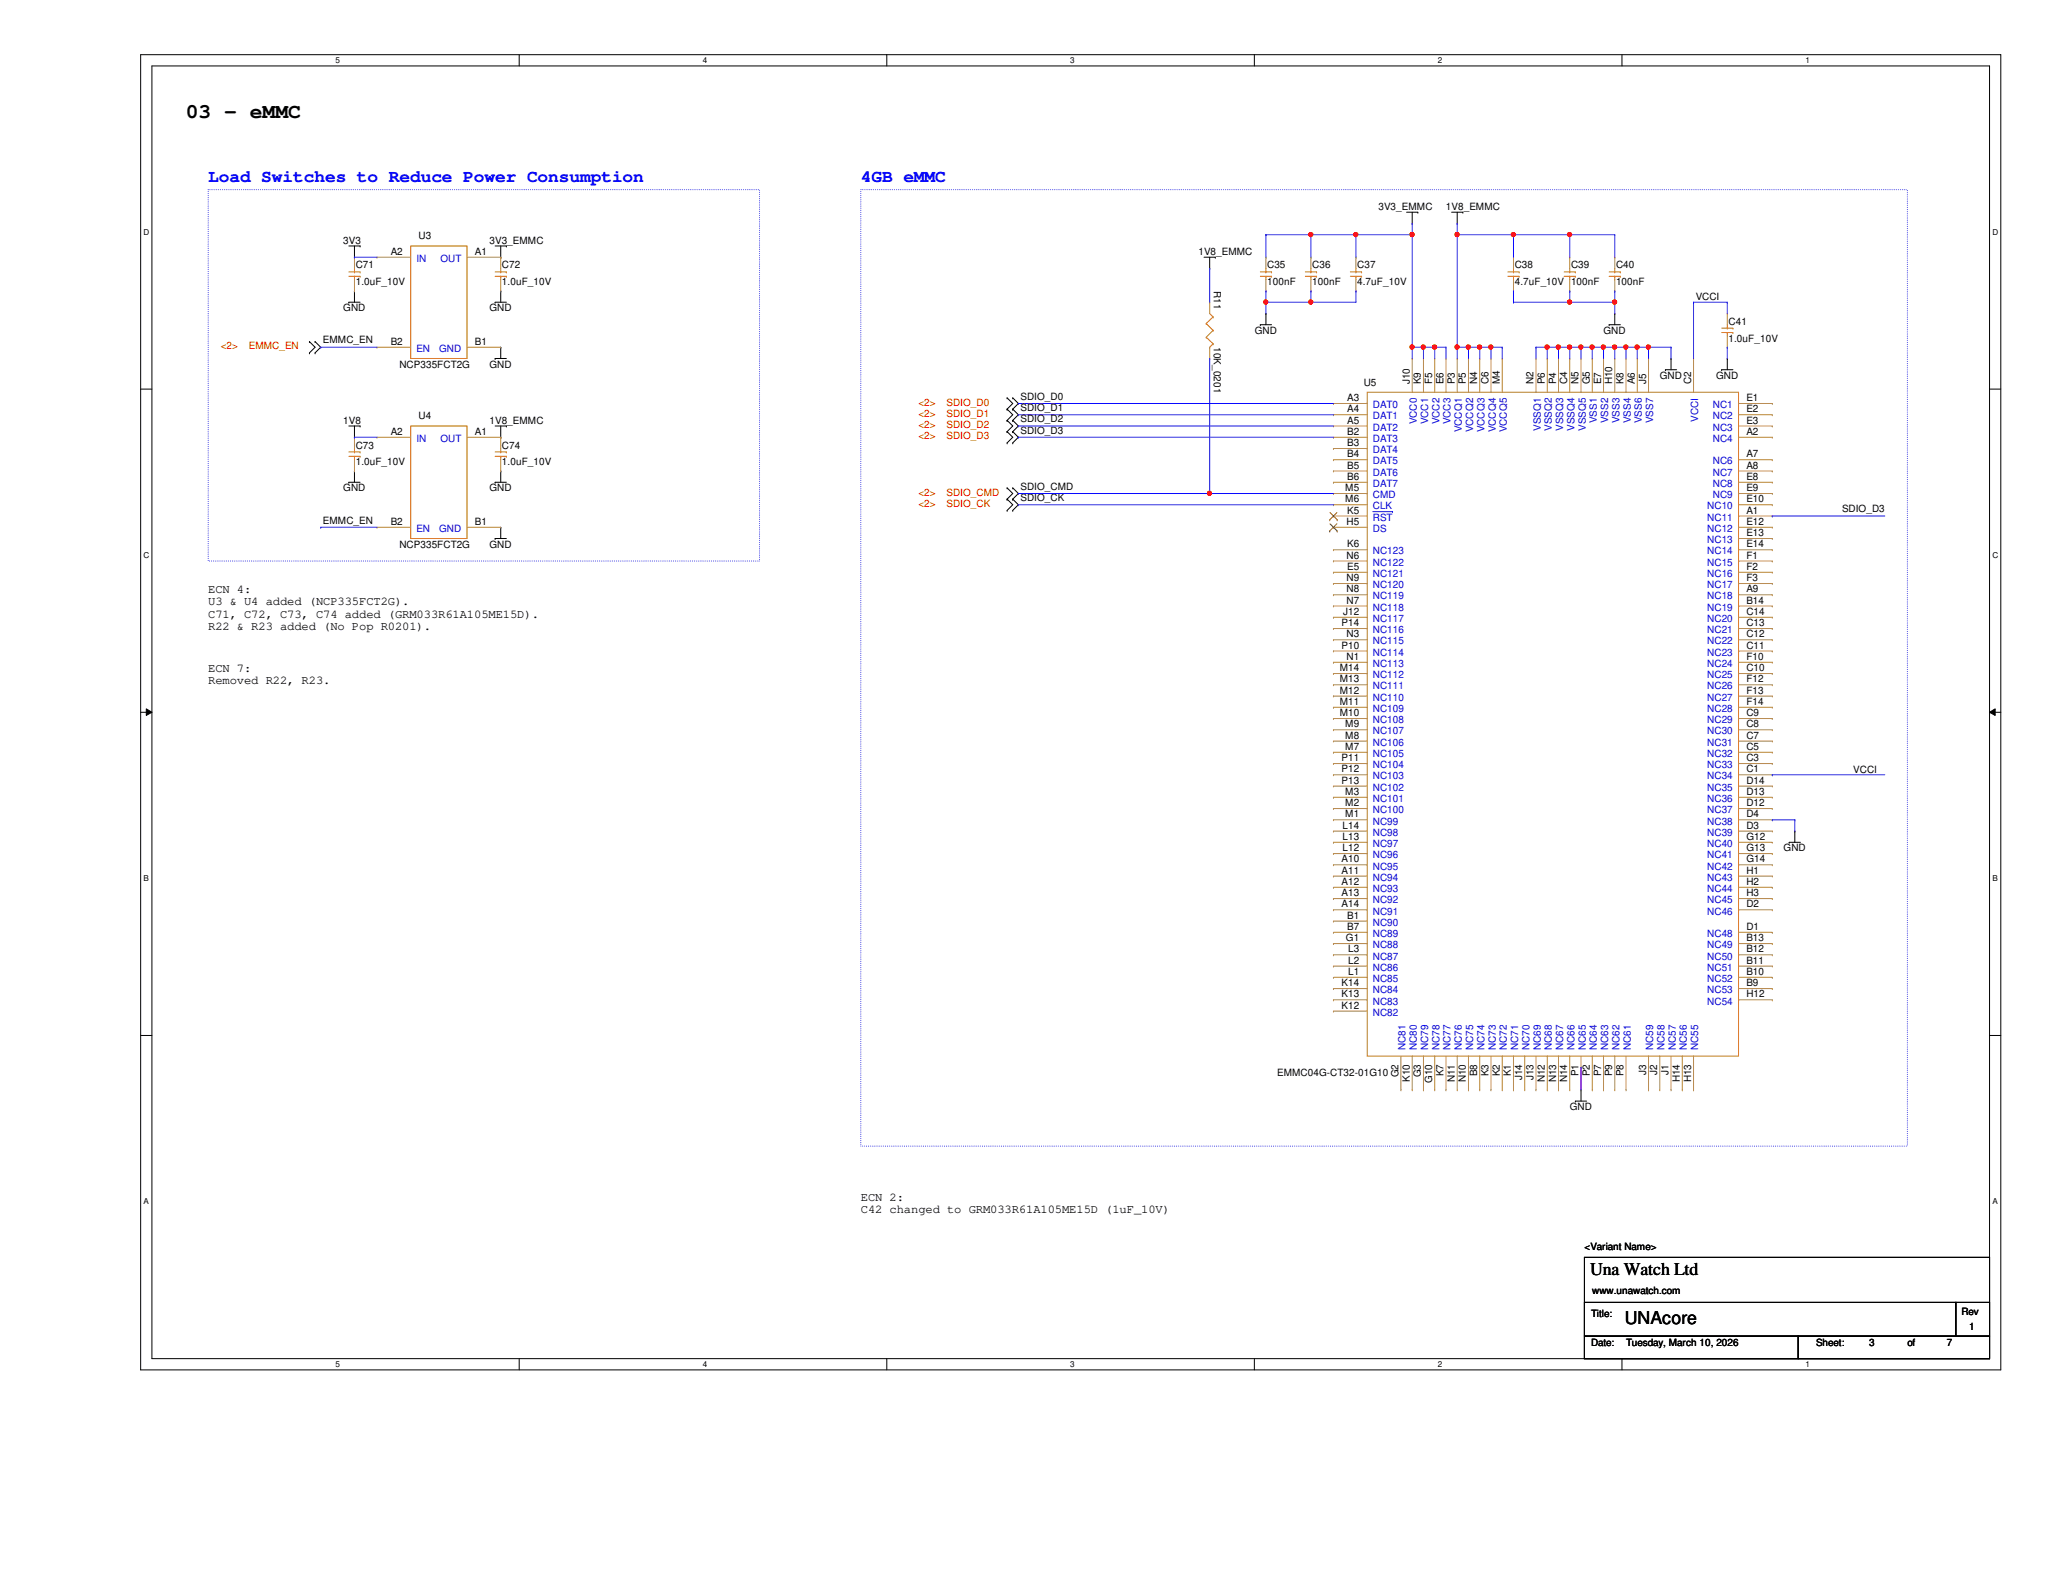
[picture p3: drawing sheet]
<svg xmlns="http://www.w3.org/2000/svg" width="279mm" height="216mm" viewBox="0 0 279 216" stroke-linecap="round" stroke-linejoin="round" font-family="sans-serif">
<path d="M19.1 7.4h251.9v178.1h-251.9zM20.6 8.9h248.9v175.1h-248.9z" fill="none" stroke="#000" stroke-width=".14"/>
<g fill="#fff">
<path d="M45.4 7.6h.6v1.2h-.6z"/>
<path d="M45.4 184.2h.6v1.2h-.6z"/>
</g>
<path d="M70.3 7.4v1.5M70.3 184v1.5" fill="none" stroke="#000" stroke-width=".14"/>
<g fill="#fff">
<path d="M95.2 7.6h.6v1.2h-.6z"/>
<path d="M95.2 184.2h.6v1.2h-.6z"/>
</g>
<path d="M120.1 7.4v1.5M120.1 184v1.5" fill="none" stroke="#000" stroke-width=".14"/>
<g fill="#fff">
<path d="M144.9 7.6h.6v1.2h-.6z"/>
<path d="M144.9 184.2h.6v1.2h-.6z"/>
</g>
<path d="M169.9 7.4v1.5M169.9 184v1.5" fill="none" stroke="#000" stroke-width=".14"/>
<g fill="#fff">
<path d="M194.7 7.6h.6v1.2h-.6z"/>
<path d="M194.7 184.2h.6v1.2h-.6z"/>
</g>
<path d="M219.7 7.4v1.5M219.7 184v1.5" fill="none" stroke="#000" stroke-width=".14"/>
<g fill="#fff">
<path d="M244.5 7.6h.6v1.2h-.6z"/>
<path d="M244.5 184.2h.6v1.2h-.6z"/>
<path d="M19.4 30.8h.8v1.2h-.8z"/>
<path d="M269.8 30.8h.8v1.2h-.8z"/>
<path d="M19.4 74.6h.8v1.2h-.8z"/>
<path d="M269.8 74.6h.8v1.2h-.8z"/>
</g>
<path d="M19.1 52.7h1.5M269.5 52.7h1.5" fill="none" stroke="#000" stroke-width=".14"/>
<g fill="#fff">
<path d="M19.4 118.4h.8v1.1h-.8z"/>
<path d="M269.8 118.4h.8v1.1h-.8z"/>
</g>
<path d="M19.1 96.5h1.5M19.8 96l.8 .5-.8 .4zM269.5 96.5l.7-.5v.9zM269.5 96.5h1.5" fill="none" stroke="#000" stroke-width=".14"/>
<path d="M19.8 96l.8 .5-.8 .4zM269.5 96.5l.7-.5v.9z" fill="#000"/>
<g fill="#fff">
<path d="M19.4 162.1h.8v1.2h-.8z"/>
<path d="M269.8 162.1h.8v1.2h-.8z"/>
</g>
<g fill="none" stroke="#000" stroke-width=".14">
<path d="M47.2 33.3h1.6M48 34.8h.1M48 39.4h.1M48 33.3v1.5M48 39.4v1.5M48.8 33.3h.1M67.1 33.3h1.5M67.8 34.8h.1M67.8 39.4h.1M67.8 33.3v1.5M67.8 39.4v1.5M68.6 33.3h.1"/>
<path d="M163.1 34.8h1.5M163.8 36.4h.1M163.8 34.8v1.6M164.6 34.8h.1M190.5 28.7h1.5M191.3 30.3h.1M191.3 28.7v1.6M192 28.7h.1M196.6 28.7h1.5M197.4 30.3h.1M197.4 28.7v1.6M198.1 28.7h.1"/>
<path d="M41.9 46.3h.1M41.9 47.8h.1M41.9 46.3l.8 .7-.8 .8M42.7 47.8h.1M42.7 46.3h.1M42.7 46.3l.7 .7-.7 .8M47.2 40.9h.1M47.2 40.9h1.6M47.2 57.7h1.6M48 59.2h.1M48 57.7v1.5M48.8 57.7h.1"/>
<path d="M67.1 40.9h.1M67.1 48.6h.1M67.1 40.9h1.5M67.1 48.6h1.5M67.1 57.7h1.5M67.8 47h.1M67.8 59.2h.1M67.8 47v1.6M67.8 57.7v1.5M68.6 57.7h.1M136.4 53.9h.1M136.4 55.4h.1"/>
<path d="M136.4 56.9h.1M136.4 58.5h.1M136.4 60h.1M136.4 53.9l.8 .8-.8 .7M136.4 55.4l.8 .8-.8 .7M136.4 56.9l.8 .8-.8 .8M136.4 58.5l.8 .7-.8 .8M137.2 55.4h.1M137.2 53.9h.1M137.2 56.9h.1M137.2 58.5h.1M137.2 60h.1"/>
<path d="M137.2 53.9l.7 .8-.7 .7M137.2 55.4l.7 .8-.7 .7M137.2 56.9l.7 .8-.7 .8M137.2 58.5l.7 .7-.7 .8M170.7 44h.1M170.7 44h1.5M171.5 42.5h.1M171.5 42.5v1.5M217.9 44h.1M217.9 44h1.6M218.7 42.5h.1M218.7 42.5v1.5"/>
<path d="M225.6 50.1h.1M225.6 50.1h1.5M226.3 48.6h.1M226.3 48.6v1.5M233.2 50.1h.1M233.2 50.1h1.5M233.9 48.6h.1M233.9 48.6v1.5M47.2 65.3h.1M47.2 65.3h1.6M48 63.8h.1M48 63.8v1.5"/>
<path d="M67.1 65.3h.1M67.1 72.9h.1M67.1 65.3h1.5M67.1 72.9h1.5M67.8 63.8h.1M67.8 71.4h.1M67.8 63.8v1.5M67.8 71.4v1.5M136.4 66.1h.1M136.4 67.6h.1M136.4 69.1h.1M136.4 66.1l.8 .7-.8 .8"/>
<path d="M136.4 67.6l.8 .8-.8 .7M137.2 67.6h.1M137.2 66.1h.1M137.2 69.1h.1M137.2 66.1l.7 .7-.7 .8M137.2 67.6l.7 .8-.7 .7M242.3 114.1h.1M242.3 114.1h1.5M243.1 112.6h.1M243.1 112.6v1.5M19.1 140.2h1.5M213.4 149.1h.1"/>
<path d="M213.4 149.1h1.5M214.1 147.6h.1M214.1 147.6v1.5M269.5 140.2h1.5M214.6 170.3h54.9v13.7h-54.9zM214.6 176.4h50.3v4.6h-50.3zM264.9 176.4h4.6v4.6h-4.6zM214.6 181h28.9v3h-28.9zM243.5 181h26v3h-26z"/>
</g>
<path d="M28.2 25.7h74.7v50.3h-74.7zM116.6 25.7h141.7v129.5h-141.7z" fill="none" stroke="#00f" stroke-width=".14" stroke-dasharray="0 .3"/>
<g fill="none" stroke="#cc8006" stroke-width=".14">
<path d="M47.2 36.8h1.6M47.2 37.4h1.6M48 36.8h.1M48 37.4h.1M48 36.4v.4M48 37.4v.5M48.8 36.8h.1M48.8 37.4h.1M55.6 33.3h7.6v15.3h-7.6zM67.1 36.8h1.5M67.1 37.4h1.5M67.8 36.8h.1"/>
<path d="M67.8 37.4h.1M67.8 36.4v.4M67.8 37.4v.5M68.6 36.8h.1M68.6 37.4h.1M170.7 36.8h1.5M170.7 37.4h1.5M171.5 36.8h.1M171.5 37.4h.1M171.5 36.4v.4M171.5 37.4v.5M172.2 36.8h.1"/>
<path d="M172.2 37.4h.1M176.8 36.8h1.5M176.8 37.4h1.5M177.5 36.8h.1M177.5 37.4h.1M177.5 36.4v.4M177.5 37.4v.5M178.3 36.8h.1M178.3 37.4h.1M182.9 36.8h1.5M182.9 37.4h1.5M183.6 36.8h.1"/>
<path d="M183.6 37.4h.1M183.6 36.4v.4M183.6 37.4v.5M184.4 36.8h.1M184.4 37.4h.1M204.2 36.8h1.5M204.2 37.4h1.5M205 36.8h.1M205 37.4h.1M205 36.4v.4M205 37.4v.5M205.7 36.8h.1"/>
<path d="M205.7 37.4h.1M211.8 36.8h1.6M211.8 37.4h1.6M212.6 36.8h.1M212.6 37.4h.1M212.6 36.4v.4M212.6 37.4v.5M213.4 36.8h.1M213.4 37.4h.1M217.9 36.8h1.6M217.9 37.4h1.6M218.7 36.8h.1"/>
<path d="M218.7 37.4h.1M218.7 36.4v.4M218.7 37.4v.5M219.5 36.8h.1M219.5 37.4h.1M55.6 57.7h7.6v15.2h-7.6zM163.4 43.8h.1M163.4 45.7h.1M163.4 43.8l.9 .9M163.4 45.7l.9 .9M163.8 47h.1M163.8 42.5l.5 .4"/>
<path d="M164.3 42.9h.1M164.3 44.7h.1M164.3 46.6h.1M164.3 42.9l-.9 .9M164.3 44.7l-.9 1M164.3 46.6l-.5 .4M185.2 53.1h50.3v89.9h-50.3zM233.2 44.4h1.5M233.2 45h1.5M233.9 44.4h.1M233.9 45h.1M233.9 44v.4"/>
<path d="M233.9 45v.5M234.7 44.4h.1M234.7 45h.1M47.2 61.2h1.6M47.2 61.8h1.6M48 61.2h.1M48 61.8h.1M48 60.7v.5M48 61.8v.5M48.8 61.2h.1M48.8 61.8h.1M67.1 61.2h1.5"/>
<path d="M67.1 61.8h1.5M67.8 61.2h.1M67.8 61.8h.1M67.8 60.7v.5M67.8 61.8v.5M68.6 61.2h.1M68.6 61.8h.1"/>
</g>
<g fill="none" stroke="#a84" stroke-width=".14">
<path d="M48 34.8h.1M48 39.4h.1M48 34.8v1.6M48 37.9v1.5M51.1 34.8h.1M51.1 34.8h4.5M63.2 34.8h4.6M67.8 34.8h.1M67.8 39.4h.1M67.8 34.8v1.6M67.8 37.9v1.5M171.5 34.8h.1"/>
<path d="M171.5 39.4h.1M171.5 34.8v1.6M171.5 37.9v1.5M177.5 34.8h.1M177.5 39.4h.1M177.5 34.8v1.6M177.5 37.9v1.5M183.6 34.8h.1M183.6 39.4h.1M183.6 34.8v1.6M183.6 37.9v1.5M205 34.8h.1"/>
<path d="M205 39.4h.1M205 34.8v1.6M205 37.9v1.5M212.6 34.8h.1M212.6 39.4h.1M212.6 34.8v1.6M212.6 37.9v1.5M218.7 34.8h.1M218.7 39.4h.1M218.7 34.8v1.6M218.7 37.9v1.5M48 59.2h.1"/>
<path d="M48 59.2v1.5M51.1 59.2h.1M51.1 47h.1M51.1 59.2h4.5M51.1 47h4.5M63.2 59.2h4.6M63.2 47h4.6M67.8 59.2h.1M67.8 47h.1M67.8 59.2v1.5M163.8 40.9h.1M163.8 48.6h.1"/>
<path d="M163.8 40.9v1.6M163.8 47v1.6M180.6 54.7h.1M180.6 56.2h.1M180.6 57.7h.1M180.6 59.2h.1M180.6 59.2h4.6M180.6 54.7h4.6M180.6 56.2h4.6M180.6 57.7h4.6M191.3 48.6h.1M191.3 48.6v4.5"/>
<path d="M192.8 48.6h.1M192.8 48.6v4.5M194.3 48.6h.1M194.3 48.6v4.5M195.8 48.6h.1M195.8 48.6v4.5M197.4 48.6h.1M197.4 48.6v4.5M198.9 48.6h.1M198.9 48.6v4.5M200.4 48.6h.1M200.4 48.6v4.5"/>
<path d="M201.9 48.6h.1M201.9 48.6v4.5M203.5 48.6h.1M203.5 48.6v4.5M208 48.6h.1M208 48.6v4.5M209.6 48.6h.1M209.6 48.6v4.5M211.1 48.6h.1M211.1 48.6v4.5M212.6 48.6h.1M212.6 48.6v4.5"/>
<path d="M214.1 48.6h.1M214.1 48.6v4.5M215.6 48.6h.1M215.6 48.6v4.5M217.2 48.6h.1M217.2 48.6v4.5M218.7 48.6h.1M218.7 48.6v4.5M220.2 48.6h.1M220.2 48.6v4.5M221.7 48.6h.1M221.7 48.6v4.5"/>
<path d="M223.3 48.6h.1M223.3 48.6v4.5M229.4 48.6h.1M229.4 48.6v4.5M233.9 42.5h.1M233.9 47h.1M233.9 42.5v1.5M233.9 45.5v1.5M235.5 59.2h4.5M235.5 54.7h4.5M235.5 56.2h4.5M235.5 57.7h4.5"/>
<path d="M240 59.2h.1M240 54.7h.1M240 56.2h.1M240 57.7h.1M48 63.8h.1M48 62.3v1.5M51.1 71.4h.1M51.1 71.4h4.5M63.2 71.4h4.6M67.8 71.4h.1M67.8 63.8h.1M67.8 62.3v1.5"/>
<path d="M180.6 60.7h.1M180.6 62.3h.1M180.6 63.8h.1M180.6 65.3h.1M180.6 66.8h.1M180.6 68.4h.1M180.6 79h.1M180.6 69.9h.1M180.6 77.5h.1M180.6 76h.1M180.6 74.5h.1M180.6 71.4h.1"/>
<path d="M180.6 71.4h4.6M180.6 69.9h4.6M180.6 62.3h4.6M180.6 63.8h4.6M180.6 60.7h4.6M180.6 65.3h4.6M180.6 66.8h4.6M180.6 68.4h4.6M180.6 74.5h4.6M180.6 76h4.6M180.6 77.5h4.6M180.6 79h4.6"/>
<path d="M235.5 71.4h4.5M235.5 69.9h4.5M235.5 62.3h4.5M235.5 63.8h4.5M235.5 65.3h4.5M235.5 66.8h4.5M235.5 68.4h4.5M235.5 72.9h4.5M235.5 74.5h4.5M235.5 76h4.5M235.5 77.5h4.5M235.5 79h4.5"/>
<path d="M240 69.9h.1M240 62.3h.1M240 63.8h.1M240 65.3h.1M240 66.8h.1M240 68.4h.1M240 71.4h.1M240 72.9h.1M240 74.5h.1M240 76h.1M240 77.5h.1M240 79h.1"/>
<path d="M180.6 98.8h.1M180.6 97.3h.1M180.6 95.8h.1M180.6 94.3h.1M180.6 92.8h.1M180.6 91.2h.1M180.6 89.7h.1M180.6 86.7h.1M180.6 83.6h.1M180.6 82.1h.1M180.6 80.6h.1M180.6 88.2h.1"/>
<path d="M180.6 85.1h.1M180.6 80.6h4.6M180.6 82.1h4.6M180.6 98.8h4.6M180.6 97.3h4.6M180.6 91.2h4.6M180.6 88.2h4.6M180.6 86.7h4.6M180.6 85.1h4.6M180.6 83.6h4.6M180.6 89.7h4.6M180.6 92.8h4.6"/>
<path d="M180.6 94.3h4.6M180.6 95.8h4.6M235.5 80.6h4.5M235.5 82.1h4.5M235.5 98.8h4.5M235.5 97.3h4.5M235.5 91.2h4.5M235.5 88.2h4.5M235.5 86.7h4.5M235.5 85.1h4.5M235.5 83.6h4.5M235.5 89.7h4.5"/>
<path d="M235.5 92.8h4.5M235.5 94.3h4.5M235.5 95.8h4.5M240 80.6h.1M240 82.1h.1M240 98.8h.1M240 97.3h.1M240 91.2h.1M240 88.2h.1M240 86.7h.1M240 85.1h.1M240 83.6h.1"/>
<path d="M240 89.7h.1M240 92.8h.1M240 94.3h.1M240 95.8h.1M180.6 117.1h.1M180.6 118.7h.1M180.6 115.6h.1M180.6 114.1h.1M180.6 112.6h.1M180.6 111h.1M180.6 109.5h.1M180.6 108h.1"/>
<path d="M180.6 101.9h.1M180.6 100.4h.1M180.6 103.4h.1M180.6 104.9h.1M180.6 106.5h.1M180.6 117.1h4.6M180.6 118.7h4.6M180.6 104.9h4.6M180.6 103.4h4.6M180.6 101.9h4.6M180.6 100.4h4.6M180.6 112.6h4.6"/>
<path d="M180.6 111h4.6M180.6 109.5h4.6M180.6 108h4.6M180.6 106.5h4.6M180.6 114.1h4.6M180.6 115.6h4.6M235.5 117.1h4.5M235.5 118.7h4.5M235.5 104.9h4.5M235.5 103.4h4.5M235.5 101.9h4.5M235.5 100.4h4.5"/>
<path d="M235.5 112.6h4.5M235.5 111h4.5M235.5 109.5h4.5M235.5 108h4.5M235.5 106.5h4.5M235.5 114.1h4.5M235.5 115.6h4.5M240 104.9h.1M240 103.4h.1M240 101.9h.1M240 100.4h.1M240 112.6h.1"/>
<path d="M240 111h.1M240 109.5h.1M240 108h.1M240 106.5h.1M240 114.1h.1M240 115.6h.1M240 117.1h.1M240 118.7h.1M180.6 120.2h.1M180.6 121.7h.1M180.6 123.2h.1M180.6 124.8h.1"/>
<path d="M180.6 126.3h.1M180.6 127.8h.1M180.6 136.9h.1M180.6 135.4h.1M180.6 133.9h.1M180.6 132.4h.1M180.6 130.9h.1M180.6 129.3h.1M180.6 120.2h4.6M180.6 121.7h4.6M180.6 123.2h4.6M180.6 124.8h4.6"/>
<path d="M180.6 126.3h4.6M180.6 133.9h4.6M180.6 132.4h4.6M180.6 130.9h4.6M180.6 129.3h4.6M180.6 127.8h4.6M180.6 135.4h4.6M180.6 136.9h4.6M235.5 120.2h4.5M235.5 121.7h4.5M235.5 123.2h4.5M235.5 126.3h4.5"/>
<path d="M235.5 133.9h4.5M235.5 132.4h4.5M235.5 130.9h4.5M235.5 129.3h4.5M235.5 127.8h4.5M235.5 135.4h4.5M240 133.9h.1M240 132.4h.1M240 130.9h.1M240 129.3h.1M240 127.8h.1M240 126.3h.1"/>
<path d="M240 123.2h.1M240 120.2h.1M240 121.7h.1M240 135.4h.1M189.7 147.6h.1M189.7 143v4.6M191.3 147.6h.1M191.3 143v4.6M192.8 147.6h.1M192.8 143v4.6M194.3 147.6h.1M194.3 143v4.6"/>
<path d="M195.8 147.6h.1M195.8 143v4.6M197.4 147.6h.1M197.4 143v4.6M198.9 147.6h.1M198.9 143v4.6M200.4 147.6h.1M200.4 143v4.6M201.9 147.6h.1M201.9 143v4.6M203.5 147.6h.1M203.5 143v4.6"/>
<path d="M205 147.6h.1M205 143v4.6M206.5 147.6h.1M206.5 143v4.6M208 147.6h.1M208 143v4.6M209.6 147.6h.1M209.6 143v4.6M211.1 147.6h.1M211.1 143v4.6M212.6 147.6h.1M212.6 143v4.6"/>
<path d="M214.1 147.6h.1M214.1 143v4.6M215.6 147.6h.1M215.6 143v4.6M217.2 147.6h.1M217.2 143v4.6M218.7 147.6h.1M218.7 143v4.6M220.2 147.6h.1M220.2 143v4.6M223.3 147.6h.1M223.3 143v4.6"/>
<path d="M224.8 147.6h.1M224.8 143v4.6M226.3 147.6h.1M226.3 143v4.6M227.8 147.6h.1M227.8 143v4.6M229.4 147.6h.1M229.4 143v4.6"/>
</g>
<path d="M180.1 70.4h.1M180.1 71.9h.1M180.1 69.4l1 1M180.1 71l1 .9M181.1 69.4l-1 1M181.1 71l-1 .9M181.1 70.4h.1M181.1 71.9h.1" fill="none" stroke="#804000" stroke-width=".14"/>
<path d="M185.9 69.3h2.7M188.6 69.3h.1" fill="none" stroke="#00c" stroke-width=".14"/>
<path d="M137.9 54.7h.1M137.9 54.7h42.7M137.9 68.4h.1M137.9 66.8h.1M137.9 68.4h42.7M137.9 66.8h25.9" fill="none" stroke="#4200ff" stroke-width=".14"/>
<circle cx="163.8" cy="66.8" r=".29" fill="#f00"/>
<circle cx="163.8" cy="66.8" r=".29" fill="none" stroke="#f00" stroke-width=".14"/>
<path d="M163.8 36.4h.1M163.8 36.4v4.5M191.3 30.3h.1M191.3 30.3v1.5M233.9 47h.1M233.9 40.9h.1M233.9 40.9v1.6M233.9 47v1.6" fill="none" stroke="#4200ff" stroke-width=".14"/>
<circle cx="191.2" cy="31.8" r=".29" fill="#f00"/>
<circle cx="191.2" cy="31.8" r=".29" fill="none" stroke="#f00" stroke-width=".14"/>
<path d="M191.3 47h.1M191.3 47h1.5M191.3 47v1.6M201.9 47h.1M201.9 47h1.6M201.9 47v1.6M203.5 47h.1M203.5 47v1.6" fill="none" stroke="#4200ff" stroke-width=".14"/>
<circle cx="201.9" cy="47" r=".29" fill="#f00"/>
<circle cx="201.9" cy="47" r=".29" fill="none" stroke="#f00" stroke-width=".14"/>
<path d="M198.9 47h.1M198.9 47v1.6M200.4 47h.1M200.4 47v1.6M200.4 47h1.5" fill="none" stroke="#4200ff" stroke-width=".14"/>
<circle cx="198.9" cy="47" r=".29" fill="#f00"/>
<circle cx="198.9" cy="47" r=".29" fill="none" stroke="#f00" stroke-width=".14"/>
<path d="M198.9 47h.1M198.9 47h1.5" fill="none" stroke="#4200ff" stroke-width=".14"/>
<circle cx="200.4" cy="47" r=".29" fill="#f00"/>
<circle cx="200.4" cy="47" r=".29" fill="none" stroke="#f00" stroke-width=".14"/>
<path d="M192.8 47h.1M192.8 47h3M192.8 47v1.6M194.3 47h.1M194.3 47v1.6M195.8 47h.1M195.8 47v1.6" fill="none" stroke="#4200ff" stroke-width=".14"/>
<circle cx="194.3" cy="47" r=".29" fill="#f00"/>
<circle cx="194.3" cy="47" r=".29" fill="none" stroke="#f00" stroke-width=".14"/>
<circle cx="192.8" cy="47" r=".29" fill="#f00"/>
<circle cx="192.8" cy="47" r=".29" fill="none" stroke="#f00" stroke-width=".14"/>
<g fill="none" stroke="#4200ff" stroke-width=".14">
<path d="M183.6 31.8h.1M183.6 31.8h7.7M183.6 31.8v3M191.3 31.8h.1M191.3 31.8v15.2M137.9 59.2h.1M137.9 56.2h.1M137.9 57.7h.1M137.9 59.2h42.7M137.9 56.2h42.7M137.9 57.7h42.7M163.8 48.6h.1"/>
<path d="M163.8 48.6v18.2M197.4 47h.1M197.4 47v1.6M197.4 47h1.5M229.4 40.9h.1M229.4 40.9h4.5M229.4 40.9v7.7M163.8 66.8h.1M163.8 66.8h16.8M240 69.9h.1M240 69.9h15.3M240 104.9h.1"/>
<path d="M240 104.9h15.3M214.1 144.6h.1M214.1 144.6v3"/>
</g>
<circle cx="191.2" cy="47" r=".29" fill="#f00"/>
<circle cx="191.2" cy="47" r=".29" fill="none" stroke="#f00" stroke-width=".14"/>
<path d="M177.5 31.8h.1M177.5 31.8h6.1" fill="none" stroke="#4200ff" stroke-width=".14"/>
<circle cx="183.6" cy="31.8" r=".29" fill="#f00"/>
<circle cx="183.6" cy="31.8" r=".29" fill="none" stroke="#f00" stroke-width=".14"/>
<circle cx="177.5" cy="31.8" r=".29" fill="#f00"/>
<circle cx="177.5" cy="31.8" r=".29" fill="none" stroke="#f00" stroke-width=".14"/>
<path d="M171.5 31.8h.1M171.5 39.4h.1M171.5 31.8h6M171.5 31.8v3M171.5 39.4v3.1M177.5 31.8h.1M177.5 39.4h.1M177.5 31.8v3M177.5 39.4v1.5M171.5 40.9h.1" fill="none" stroke="#4200ff" stroke-width=".14"/>
<circle cx="171.4" cy="40.9" r=".29" fill="#f00"/>
<circle cx="171.4" cy="40.9" r=".29" fill="none" stroke="#f00" stroke-width=".14"/>
<path d="M177.5 40.9h.1M177.5 40.9h6.1" fill="none" stroke="#4200ff" stroke-width=".14"/>
<circle cx="177.5" cy="40.9" r=".29" fill="#f00"/>
<circle cx="177.5" cy="40.9" r=".29" fill="none" stroke="#f00" stroke-width=".14"/>
<path d="M183.6 39.4h.1M183.6 39.4v1.5M197.4 30.3h.1M197.4 30.3v1.5" fill="none" stroke="#4200ff" stroke-width=".14"/>
<circle cx="197.3" cy="31.8" r=".29" fill="#f00"/>
<circle cx="197.3" cy="31.8" r=".29" fill="none" stroke="#f00" stroke-width=".14"/>
<path d="M197.4 31.8h.1M197.4 31.8h7.6M197.4 31.8v15.2M205 31.8h.1M205 31.8v3" fill="none" stroke="#4200ff" stroke-width=".14"/>
<circle cx="197.3" cy="47" r=".29" fill="#f00"/>
<circle cx="197.3" cy="47" r=".29" fill="none" stroke="#f00" stroke-width=".14"/>
<path d="M205 31.8h.1M205 31.8h7.6" fill="none" stroke="#4200ff" stroke-width=".14"/>
<circle cx="212.6" cy="31.8" r=".29" fill="#f00"/>
<circle cx="212.6" cy="31.8" r=".29" fill="none" stroke="#f00" stroke-width=".14"/>
<circle cx="204.9" cy="31.8" r=".29" fill="#f00"/>
<circle cx="204.9" cy="31.8" r=".29" fill="none" stroke="#f00" stroke-width=".14"/>
<path d="M212.6 31.8h.1M212.6 39.4h.1M212.6 31.8v3M212.6 39.4v1.5M212.6 31.8h6.1M218.7 31.8h.1M218.7 39.4h.1M218.7 31.8v3M218.7 39.4v3.1M212.6 40.9h.1M212.6 40.9h6.1M218.7 40.9h.1" fill="none" stroke="#4200ff" stroke-width=".14"/>
<circle cx="218.7" cy="40.9" r=".29" fill="#f00"/>
<circle cx="218.7" cy="40.9" r=".29" fill="none" stroke="#f00" stroke-width=".14"/>
<path d="M205 40.9h.1M205 40.9h7.6" fill="none" stroke="#4200ff" stroke-width=".14"/>
<circle cx="212.6" cy="40.9" r=".29" fill="#f00"/>
<circle cx="212.6" cy="40.9" r=".29" fill="none" stroke="#f00" stroke-width=".14"/>
<path d="M205 39.4h.1M205 39.4v1.5M171.5 40.9h.1M171.5 40.9h6M208 47h.1M208 47v1.6M208 47h1.6" fill="none" stroke="#4200ff" stroke-width=".14"/>
<circle cx="209.5" cy="47" r=".29" fill="#f00"/>
<circle cx="209.5" cy="47" r=".29" fill="none" stroke="#f00" stroke-width=".14"/>
<path d="M209.6 47h.1M209.6 47v1.6M209.6 47h3M211.1 47h.1M211.1 47v1.6M226.3 47h.1M226.3 47v1.6" fill="none" stroke="#4200ff" stroke-width=".14"/>
<circle cx="212.6" cy="47" r=".29" fill="#f00"/>
<circle cx="212.6" cy="47" r=".29" fill="none" stroke="#f00" stroke-width=".14"/>
<circle cx="211" cy="47" r=".29" fill="#f00"/>
<circle cx="211" cy="47" r=".29" fill="none" stroke="#f00" stroke-width=".14"/>
<path d="M212.6 47h.1M212.6 47v1.6M212.6 47h1.5" fill="none" stroke="#4200ff" stroke-width=".14"/>
<circle cx="214.1" cy="47" r=".29" fill="#f00"/>
<circle cx="214.1" cy="47" r=".29" fill="none" stroke="#f00" stroke-width=".14"/>
<path d="M214.1 47h.1M214.1 47v1.6M214.1 47h1.5M215.6 47h.1M215.6 47v1.6" fill="none" stroke="#4200ff" stroke-width=".14"/>
<circle cx="215.6" cy="47" r=".29" fill="#f00"/>
<circle cx="215.6" cy="47" r=".29" fill="none" stroke="#f00" stroke-width=".14"/>
<path d="M215.6 47h.1M215.6 47h3.1M217.2 47h.1M217.2 47v1.6" fill="none" stroke="#4200ff" stroke-width=".14"/>
<circle cx="218.7" cy="47" r=".29" fill="#f00"/>
<circle cx="218.7" cy="47" r=".29" fill="none" stroke="#f00" stroke-width=".14"/>
<circle cx="217.1" cy="47" r=".29" fill="#f00"/>
<circle cx="217.1" cy="47" r=".29" fill="none" stroke="#f00" stroke-width=".14"/>
<path d="M218.7 47h.1M218.7 47v1.6M218.7 47h1.5" fill="none" stroke="#4200ff" stroke-width=".14"/>
<circle cx="220.2" cy="47" r=".29" fill="#f00"/>
<circle cx="220.2" cy="47" r=".29" fill="none" stroke="#f00" stroke-width=".14"/>
<path d="M220.2 47h.1M220.2 47v1.6M220.2 47h1.5" fill="none" stroke="#4200ff" stroke-width=".14"/>
<circle cx="221.7" cy="47" r=".29" fill="#f00"/>
<circle cx="221.7" cy="47" r=".29" fill="none" stroke="#f00" stroke-width=".14"/>
<path d="M221.7 47h.1M221.7 47v1.6M221.7 47h4.6M223.3 47h.1M223.3 47v1.6" fill="none" stroke="#4200ff" stroke-width=".14"/>
<circle cx="223.2" cy="47" r=".29" fill="#f00"/>
<circle cx="223.2" cy="47" r=".29" fill="none" stroke="#f00" stroke-width=".14"/>
<path d="M48 34.8h.1M48 34.8h3.1M43.4 47h.1M43.4 47h7.7M48 59.2h.1M48 59.2h3.1M43.4 71.4h.1M43.4 71.4h7.7M240 111h.1M240 111h3.1M243.1 111h.1M243.1 111v1.6" fill="none" stroke="#4200ff" stroke-width=".14"/>
<circle cx="163.8" cy="66.8" r=".29" fill="#f00"/>
<circle cx="163.8" cy="66.8" r=".29" fill="none" stroke="#f00" stroke-width=".14"/>
<circle cx="191.2" cy="31.8" r=".29" fill="#f00"/>
<circle cx="191.2" cy="31.8" r=".29" fill="none" stroke="#f00" stroke-width=".14"/>
<circle cx="201.9" cy="47" r=".29" fill="#f00"/>
<circle cx="201.9" cy="47" r=".29" fill="none" stroke="#f00" stroke-width=".14"/>
<circle cx="198.9" cy="47" r=".29" fill="#f00"/>
<circle cx="198.9" cy="47" r=".29" fill="none" stroke="#f00" stroke-width=".14"/>
<circle cx="200.4" cy="47" r=".29" fill="#f00"/>
<circle cx="200.4" cy="47" r=".29" fill="none" stroke="#f00" stroke-width=".14"/>
<circle cx="194.3" cy="47" r=".29" fill="#f00"/>
<circle cx="194.3" cy="47" r=".29" fill="none" stroke="#f00" stroke-width=".14"/>
<circle cx="192.8" cy="47" r=".29" fill="#f00"/>
<circle cx="192.8" cy="47" r=".29" fill="none" stroke="#f00" stroke-width=".14"/>
<circle cx="191.2" cy="47" r=".29" fill="#f00"/>
<circle cx="191.2" cy="47" r=".29" fill="none" stroke="#f00" stroke-width=".14"/>
<circle cx="183.6" cy="31.8" r=".29" fill="#f00"/>
<circle cx="183.6" cy="31.8" r=".29" fill="none" stroke="#f00" stroke-width=".14"/>
<circle cx="177.5" cy="31.8" r=".29" fill="#f00"/>
<circle cx="177.5" cy="31.8" r=".29" fill="none" stroke="#f00" stroke-width=".14"/>
<circle cx="171.4" cy="40.9" r=".29" fill="#f00"/>
<circle cx="171.4" cy="40.9" r=".29" fill="none" stroke="#f00" stroke-width=".14"/>
<circle cx="177.5" cy="40.9" r=".29" fill="#f00"/>
<circle cx="177.5" cy="40.9" r=".29" fill="none" stroke="#f00" stroke-width=".14"/>
<circle cx="197.3" cy="31.8" r=".29" fill="#f00"/>
<circle cx="197.3" cy="31.8" r=".29" fill="none" stroke="#f00" stroke-width=".14"/>
<circle cx="197.3" cy="47" r=".29" fill="#f00"/>
<circle cx="197.3" cy="47" r=".29" fill="none" stroke="#f00" stroke-width=".14"/>
<circle cx="212.6" cy="31.8" r=".29" fill="#f00"/>
<circle cx="212.6" cy="31.8" r=".29" fill="none" stroke="#f00" stroke-width=".14"/>
<circle cx="204.9" cy="31.8" r=".29" fill="#f00"/>
<circle cx="204.9" cy="31.8" r=".29" fill="none" stroke="#f00" stroke-width=".14"/>
<circle cx="218.7" cy="40.9" r=".29" fill="#f00"/>
<circle cx="218.7" cy="40.9" r=".29" fill="none" stroke="#f00" stroke-width=".14"/>
<circle cx="212.6" cy="40.9" r=".29" fill="#f00"/>
<circle cx="212.6" cy="40.9" r=".29" fill="none" stroke="#f00" stroke-width=".14"/>
<circle cx="209.5" cy="47" r=".29" fill="#f00"/>
<circle cx="209.5" cy="47" r=".29" fill="none" stroke="#f00" stroke-width=".14"/>
<circle cx="212.6" cy="47" r=".29" fill="#f00"/>
<circle cx="212.6" cy="47" r=".29" fill="none" stroke="#f00" stroke-width=".14"/>
<circle cx="211" cy="47" r=".29" fill="#f00"/>
<circle cx="211" cy="47" r=".29" fill="none" stroke="#f00" stroke-width=".14"/>
<circle cx="214.1" cy="47" r=".29" fill="#f00"/>
<circle cx="214.1" cy="47" r=".29" fill="none" stroke="#f00" stroke-width=".14"/>
<circle cx="215.6" cy="47" r=".29" fill="#f00"/>
<circle cx="215.6" cy="47" r=".29" fill="none" stroke="#f00" stroke-width=".14"/>
<circle cx="218.7" cy="47" r=".29" fill="#f00"/>
<circle cx="218.7" cy="47" r=".29" fill="none" stroke="#f00" stroke-width=".14"/>
<circle cx="217.1" cy="47" r=".29" fill="#f00"/>
<circle cx="217.1" cy="47" r=".29" fill="none" stroke="#f00" stroke-width=".14"/>
<circle cx="220.2" cy="47" r=".29" fill="#f00"/>
<circle cx="220.2" cy="47" r=".29" fill="none" stroke="#f00" stroke-width=".14"/>
<circle cx="221.7" cy="47" r=".29" fill="#f00"/>
<circle cx="221.7" cy="47" r=".29" fill="none" stroke="#f00" stroke-width=".14"/>
<circle cx="223.2" cy="47" r=".29" fill="#f00"/>
<circle cx="223.2" cy="47" r=".29" fill="none" stroke="#f00" stroke-width=".14"/>
<text font-size="2.9" x="25.1" y="15.9">03 - eMMC</text>
<g font-size="2.4" fill="#00f">
<text x="28.2" y="24.6">Load Switches to Reduce Power Consumption</text>
<text x="116.6" y="24.6">4GB eMMC</text>
</g>
<g font-size="2.4">
<text x="215.3" y="172.6">Una Watch Ltd</text>
<text x="220" y="179.4">UNAcore</text>
</g>
<g font-size="1.7">
<text x="28.2" y="80.3">ECN 4:</text>
<text x="28.2" y="82">U3 &amp; U4 added (NCP335FCT2G).</text>
<text x="28.2" y="83.7">C71, C72, C73, C74 added (GRM033R61A105ME15D).</text>
<text x="28.2" y="85.3">R22 &amp; R23 added (No Pop R0201).</text>
<text x="28.2" y="91">ECN 7:</text>
<text x="28.2" y="92.7">Removed R22, R23.</text>
<text x="116.6" y="162.6">ECN 2:</text>
<text x="116.6" y="164.3">C42 changed to GRM033R61A105ME15D (1uF_10V)</text>
</g>
<g font-size="1.4">
<text x="186.7" y="28.4">3V3_EMMC</text>
<text x="195.8" y="28.4">1V8_EMMC</text>
<text x="46.5" y="33">3V3</text>
<text x="52.9" y="34.5">A2</text>
<text x="56.7" y="32.4">U3</text>
<text x="64.3" y="34.5">A1</text>
<text x="66.3" y="33">3V3_EMMC</text>
<text x="162.3" y="34.5">1V8_EMMC</text>
<text x="48.2" y="36.4">C71</text>
<text x="48.2" y="38.7">1.0uF_10V</text>
<text x="68" y="36.4">C72</text>
<text x="68" y="38.7">1.0uF_10V</text>
<text x="164.4" y="39.4" transform="rotate(90 164.4 39.4)">R11</text>
<text x="171.6" y="36.4">C35</text>
<text x="171.6" y="38.7">100nF</text>
<text x="177.7" y="36.4">C36</text>
<text x="177.7" y="38.7">100nF</text>
<text x="183.8" y="36.4">C37</text>
<text x="183.8" y="38.7">4.7uF_10V</text>
<text x="205.1" y="36.4">C38</text>
<text x="205.1" y="38.7">4.7uF_10V 100nF</text>
<text x="212.8" y="36.4">C39</text>
<text x="218.9" y="36.4">C40</text>
<text x="218.9" y="38.7">100nF</text>
<text x="229.7" y="40.6">VCCI</text>
<text x="43.7" y="46.5">EMMC_EN</text>
<text x="46.5" y="42.2">GND</text>
<text x="52.9" y="46.7">B2</text>
<text x="64.3" y="46.7">B1</text>
<text x="66.3" y="42.2">GND</text>
<text x="164.4" y="47" transform="rotate(90 164.4 47)">10K_0201</text>
<text x="169.9" y="45.2">GND</text>
<text x="217.2" y="45.2">GND</text>
<text x="234.1" y="44">C41</text>
<text x="234.1" y="46.3">1.0uF_10V</text>
<text x="54.1" y="49.8">NCP335FCT2G</text>
<text x="66.3" y="49.8">GND</text>
<text x="184.7" y="52.2">U5</text>
<text x="190.9" y="52.1" transform="rotate(-90 190.9 52.1)">J10</text>
<text x="192.4" y="52.1" transform="rotate(-90 192.4 52.1)">K9</text>
<text x="194" y="52.1" transform="rotate(-90 194 52.1)">F5</text>
<text x="195.5" y="52.1" transform="rotate(-90 195.5 52.1)">E6</text>
<text x="197" y="52.1" transform="rotate(-90 197 52.1)">P3</text>
<text x="198.5" y="52.1" transform="rotate(-90 198.5 52.1)">P5</text>
<text x="200.1" y="52.1" transform="rotate(-90 200.1 52.1)">N4</text>
<text x="201.6" y="52.1" transform="rotate(-90 201.6 52.1)">C6</text>
<text x="203.1" y="52.1" transform="rotate(-90 203.1 52.1)">M4</text>
<text x="207.7" y="52.1" transform="rotate(-90 207.7 52.1)">N2</text>
<text x="209.2" y="52.1" transform="rotate(-90 209.2 52.1)">P6</text>
<text x="210.7" y="52.1" transform="rotate(-90 210.7 52.1)">P4</text>
<text x="212.3" y="52.1" transform="rotate(-90 212.3 52.1)">C4</text>
<text x="213.8" y="52.1" transform="rotate(-90 213.8 52.1)">N5</text>
<text x="215.3" y="52.1" transform="rotate(-90 215.3 52.1)">G5</text>
<text x="216.8" y="52.1" transform="rotate(-90 216.8 52.1)">E7</text>
<text x="218.4" y="52.1" transform="rotate(-90 218.4 52.1)">H10</text>
<text x="219.9" y="52.1" transform="rotate(-90 219.9 52.1)">K8</text>
<text x="221.4" y="52.1" transform="rotate(-90 221.4 52.1)">A6</text>
<text x="222.9" y="52.1" transform="rotate(-90 222.9 52.1)">J5</text>
<text x="224.8" y="51.3">GND</text>
<text x="229" y="52.1" transform="rotate(-90 229 52.1)">C2</text>
<text x="232.4" y="51.3">GND</text>
<text x="46.5" y="57.4">1V8</text>
<text x="52.9" y="58.9">A2</text>
<text x="56.7" y="56.8">U4</text>
<text x="64.3" y="58.9">A1</text>
<text x="66.3" y="57.4">1V8_EMMC</text>
<text x="138.2" y="54.1">SDIO_D0</text>
<text x="138.2" y="58.7">SDIO_D3</text>
<text x="138.2" y="55.7">SDIO_D1</text>
<text x="138.2" y="57.2">SDIO_D2</text>
<text x="182.5" y="54.3">A3</text>
<text x="182.5" y="55.8">A4</text>
<text x="182.5" y="57.4">A5</text>
<text x="182.5" y="58.9">B2</text>
<text x="236.5" y="58.9">A2</text>
<text x="236.5" y="54.3">E1</text>
<text x="236.5" y="55.8">E2</text>
<text x="236.5" y="57.4">E3</text>
<text x="48.2" y="60.7">C73</text>
<text x="48.2" y="63">1.0uF_10V</text>
<text x="68" y="60.7">C74</text>
<text x="68" y="63">1.0uF_10V</text>
<text x="182.5" y="60.4">B3</text>
<text x="182.5" y="61.9">B4</text>
<text x="182.5" y="63.5">B5</text>
<text x="182.5" y="65">B6</text>
<text x="236.5" y="61.9">A7</text>
<text x="236.5" y="63.5">A8</text>
<text x="236.5" y="65">E8</text>
<text x="43.7" y="70.9">EMMC_EN</text>
<text x="46.5" y="66.5">GND</text>
<text x="52.9" y="71.1">B2</text>
<text x="64.3" y="71.1">B1</text>
<text x="66.3" y="66.5">GND</text>
<text x="138.2" y="67.9">SDIO_CK</text>
<text x="138.2" y="66.3">SDIO_CMD</text>
<text x="182.2" y="66.5">M5</text>
<text x="182.2" y="68">M6</text>
<text x="182.4" y="71.1">H5</text>
<text x="182.5" y="69.6">K5</text>
<text x="236.5" y="69.6">A1</text>
<text x="236.5" y="66.5">E9</text>
<text x="236.5" y="68">E10</text>
<text x="236.5" y="71.1">E12</text>
<text x="249.5" y="69.4">SDIO_D3</text>
<text x="54.1" y="74.2">NCP335FCT2G</text>
<text x="66.3" y="74.2">GND</text>
<text x="182.4" y="75.6">N6</text>
<text x="182.5" y="77.2">E5</text>
<text x="182.5" y="74.1">K6</text>
<text x="236.5" y="72.6">E13</text>
<text x="236.5" y="74.1">E14</text>
<text x="236.5" y="75.6">F1</text>
<text x="236.5" y="77.2">F2</text>
<text x="181.9" y="83.3">J12</text>
<text x="182.4" y="81.7">N7</text>
<text x="182.4" y="80.2">N8</text>
<text x="182.4" y="78.7">N9</text>
<text x="236.5" y="80.2">A9</text>
<text x="236.5" y="81.7">B14</text>
<text x="236.5" y="83.3">C14</text>
<text x="236.5" y="78.7">F3</text>
<text x="181.7" y="87.8">P10</text>
<text x="181.7" y="84.8">P14</text>
<text x="182.4" y="89.4">N1</text>
<text x="182.4" y="86.3">N3</text>
<text x="236.5" y="87.8">C11</text>
<text x="236.5" y="86.3">C12</text>
<text x="236.5" y="84.8">C13</text>
<text x="236.5" y="89.4">F10</text>
<text x="181.4" y="95.5">M11</text>
<text x="181.4" y="93.9">M12</text>
<text x="181.4" y="92.4">M13</text>
<text x="181.4" y="90.9">M14</text>
<text x="236.5" y="90.9">C10</text>
<text x="236.5" y="92.4">F12</text>
<text x="236.5" y="93.9">F13</text>
<text x="236.5" y="95.5">F14</text>
<text x="181.4" y="97">M10</text>
<text x="182.2" y="101.6">M7</text>
<text x="182.2" y="100">M8</text>
<text x="182.2" y="98.5">M9</text>
<text x="236.5" y="101.6">C5</text>
<text x="236.5" y="100">C7</text>
<text x="236.5" y="98.5">C8</text>
<text x="236.5" y="97">C9</text>
<text x="181.7" y="103.1">P11</text>
<text x="181.7" y="104.6">P12</text>
<text x="181.7" y="106.1">P13</text>
<text x="182.2" y="107.7">M3</text>
<text x="236.5" y="104.6">C1</text>
<text x="236.5" y="103.1">C3</text>
<text x="236.5" y="107.7">D13</text>
<text x="236.5" y="106.1">D14</text>
<text x="251" y="104.6">VCCI</text>
<text x="181.8" y="113.7">L13</text>
<text x="181.8" y="112.2">L14</text>
<text x="182.2" y="110.7">M1</text>
<text x="182.2" y="109.2">M2</text>
<text x="236.5" y="112.2">D3</text>
<text x="236.5" y="110.7">D4</text>
<text x="236.5" y="109.2">D12</text>
<text x="236.5" y="113.7">G12</text>
<text x="181.7" y="116.8">A10</text>
<text x="181.7" y="118.3">A11</text>
<text x="181.7" y="119.8">A12</text>
<text x="181.8" y="115.3">L12</text>
<text x="236.5" y="115.3">G13</text>
<text x="236.5" y="116.8">G14</text>
<text x="236.5" y="118.3">H1</text>
<text x="236.5" y="119.8">H2</text>
<text x="241.6" y="115.3">GND</text>
<text x="181.7" y="121.4">A13</text>
<text x="181.7" y="122.9">A14</text>
<text x="182.5" y="124.4">B1</text>
<text x="182.5" y="125.9">B7</text>
<text x="236.5" y="125.9">D1</text>
<text x="236.5" y="122.9">D2</text>
<text x="236.5" y="121.4">H3</text>
<text x="182.3" y="127.5">G1</text>
<text x="182.6" y="130.5">L2</text>
<text x="182.6" y="129">L3</text>
<text x="236.5" y="130.5">B11</text>
<text x="236.5" y="129">B12</text>
<text x="236.5" y="127.5">B13</text>
<text x="181.7" y="136.6">K12</text>
<text x="181.7" y="135.1">K13</text>
<text x="181.7" y="133.6">K14</text>
<text x="182.6" y="132">L1</text>
<text x="236.5" y="133.6">B9</text>
<text x="236.5" y="132">B10</text>
<text x="236.5" y="135.1">H12</text>
<text x="173" y="145.8">EMMC04G-CT32-01G10</text>
<text x="189.4" y="145.9" transform="rotate(-90 189.4 145.9)">G2</text>
<text x="190.9" y="146.5" transform="rotate(-90 190.9 146.5)">K10</text>
<text x="192.4" y="145.9" transform="rotate(-90 192.4 145.9)">G3</text>
<text x="194" y="146.7" transform="rotate(-90 194 146.7)">G10</text>
<text x="195.5" y="145.8" transform="rotate(-90 195.5 145.8)">K7</text>
<text x="197" y="146.6" transform="rotate(-90 197 146.6)">N11</text>
<text x="198.5" y="146.6" transform="rotate(-90 198.5 146.6)">N10</text>
<text x="200.1" y="145.8" transform="rotate(-90 200.1 145.8)">B8</text>
<text x="201.6" y="145.8" transform="rotate(-90 201.6 145.8)">K3</text>
<text x="203.1" y="145.8" transform="rotate(-90 203.1 145.8)">K2</text>
<text x="204.6" y="145.8" transform="rotate(-90 204.6 145.8)">K1</text>
<text x="206.2" y="146.3" transform="rotate(-90 206.2 146.3)">J14</text>
<text x="207.7" y="146.3" transform="rotate(-90 207.7 146.3)">J13</text>
<text x="209.2" y="146.6" transform="rotate(-90 209.2 146.6)">N12</text>
<text x="210.7" y="146.6" transform="rotate(-90 210.7 146.6)">N13</text>
<text x="212.3" y="146.6" transform="rotate(-90 212.3 146.6)">N14</text>
<text x="213.8" y="145.8" transform="rotate(-90 213.8 145.8)">P1</text>
<text x="215.3" y="145.8" transform="rotate(-90 215.3 145.8)">P2</text>
<text x="216.8" y="145.8" transform="rotate(-90 216.8 145.8)">P7</text>
<text x="218.4" y="145.8" transform="rotate(-90 218.4 145.8)">P9</text>
<text x="219.9" y="145.8" transform="rotate(-90 219.9 145.8)">P8</text>
<text x="222.9" y="145.5" transform="rotate(-90 222.9 145.5)">J3</text>
<text x="224.5" y="145.5" transform="rotate(-90 224.5 145.5)">J2</text>
<text x="226" y="145.5" transform="rotate(-90 226 145.5)">J1</text>
<text x="227.5" y="146.6" transform="rotate(-90 227.5 146.6)">H14</text>
<text x="229" y="146.6" transform="rotate(-90 229 146.6)">H13</text>
<text x="212.6" y="150.4">GND</text>
<text x="214.6" y="169.2">&lt;Variant Name&gt;</text>
<text x="215.5" y="178.4">Title:</text>
<text x="215.6" y="175.2">www.unawatch.com</text>
<text x="265.6" y="178.1">Rev</text>
<text x="215.5" y="182.4">Date:</text>
<text x="220.2" y="182.4">Tuesday, March 10, 2026</text>
<text x="246" y="182.4">Sheet:</text>
<text x="253.2" y="182.4">3</text>
<text x="258.3" y="182.4">of</text>
<text x="263.7" y="182.4">7</text>
<text x="266.7" y="180.1">1</text>
</g>
<g font-size="1.4" fill="#00c">
<text x="56.4" y="35.5">IN</text>
<text x="59.6" y="35.5">OUT</text>
<text x="56.4" y="47.7">EN</text>
<text x="59.5" y="47.7">GND</text>
<text x="56.4" y="59.9">IN</text>
<text x="59.6" y="59.9">OUT</text>
<text x="185.9" y="55.3">DAT0</text>
<text x="185.9" y="56.8">DAT1</text>
<text x="185.9" y="58.3">DAT2</text>
<text x="185.9" y="59.9">DAT3</text>
<text x="191.9" y="57.5" transform="rotate(-90 191.9 57.5)">VCC0</text>
<text x="193.4" y="57.5" transform="rotate(-90 193.4 57.5)">VCC1</text>
<text x="194.9" y="57.5" transform="rotate(-90 194.9 57.5)">VCC2</text>
<text x="196.5" y="57.5" transform="rotate(-90 196.5 57.5)">VCC3</text>
<text x="198" y="58.5" transform="rotate(-90 198 58.5)">VCCQ1</text>
<text x="199.5" y="58.5" transform="rotate(-90 199.5 58.5)">VCCQ2</text>
<text x="201" y="58.5" transform="rotate(-90 201 58.5)">VCCQ3</text>
<text x="202.6" y="58.5" transform="rotate(-90 202.6 58.5)">VCCQ4</text>
<text x="204.1" y="58.5" transform="rotate(-90 204.1 58.5)">VCCQ5</text>
<text x="208.7" y="58.4" transform="rotate(-90 208.7 58.4)">VSSQ1</text>
<text x="210.2" y="58.4" transform="rotate(-90 210.2 58.4)">VSSQ2</text>
<text x="211.7" y="58.4" transform="rotate(-90 211.7 58.4)">VSSQ3</text>
<text x="213.2" y="58.4" transform="rotate(-90 213.2 58.4)">VSSQ4</text>
<text x="214.8" y="58.4" transform="rotate(-90 214.8 58.4)">VSSQ5</text>
<text x="216.3" y="57.3" transform="rotate(-90 216.3 57.3)">VSS1</text>
<text x="217.8" y="57.3" transform="rotate(-90 217.8 57.3)">VSS2</text>
<text x="219.3" y="57.3" transform="rotate(-90 219.3 57.3)">VSS3</text>
<text x="220.9" y="57.3" transform="rotate(-90 220.9 57.3)">VSS4</text>
<text x="222.4" y="57.3" transform="rotate(-90 222.4 57.3)">VSS6</text>
<text x="223.9" y="57.3" transform="rotate(-90 223.9 57.3)">VSS7</text>
<text x="230" y="57.1" transform="rotate(-90 230 57.1)">VCCI</text>
<text x="232" y="59.9">NC4</text>
<text x="232" y="55.3">NC1</text>
<text x="232" y="56.8">NC2</text>
<text x="232" y="58.3">NC3</text>
<text x="185.9" y="61.4">DAT4</text>
<text x="185.9" y="62.9">DAT5</text>
<text x="185.9" y="64.4">DAT6</text>
<text x="185.9" y="66">DAT7</text>
<text x="232" y="62.9">NC6</text>
<text x="232" y="64.4">NC7</text>
<text x="232" y="66">NC8</text>
<text x="185.9" y="67.5">CMD</text>
<text x="185.9" y="69">CLK</text>
<text x="185.9" y="70.5">RST</text>
<text x="231.2" y="70.5">NC11</text>
<text x="231.2" y="69">NC10</text>
<text x="232" y="67.5">NC9</text>
<text x="56.4" y="72.1">EN</text>
<text x="59.5" y="72.1">GND</text>
<text x="185.9" y="76.6">NC122</text>
<text x="185.9" y="75.1">NC123</text>
<text x="185.9" y="72.1">DS</text>
<text x="231.2" y="72.1">NC12</text>
<text x="231.2" y="73.6">NC13</text>
<text x="231.2" y="75.1">NC14</text>
<text x="231.2" y="76.6">NC15</text>
<text x="185.9" y="82.7">NC118</text>
<text x="185.9" y="81.2">NC119</text>
<text x="185.9" y="79.7">NC120</text>
<text x="185.9" y="78.1">NC121</text>
<text x="231.2" y="81.2">NC18</text>
<text x="231.2" y="82.7">NC19</text>
<text x="231.2" y="78.1">NC16</text>
<text x="231.2" y="79.7">NC17</text>
<text x="185.9" y="87.3">NC115</text>
<text x="185.9" y="84.2">NC117</text>
<text x="185.9" y="88.8">NC114</text>
<text x="185.9" y="85.8">NC116</text>
<text x="231.2" y="88.8">NC23</text>
<text x="231.2" y="87.3">NC22</text>
<text x="231.2" y="85.8">NC21</text>
<text x="231.2" y="84.2">NC20</text>
<text x="185.9" y="94.9">NC110</text>
<text x="185.9" y="93.4">NC111</text>
<text x="185.9" y="91.9">NC112</text>
<text x="185.9" y="90.3">NC113</text>
<text x="231.2" y="91.9">NC25</text>
<text x="231.2" y="90.3">NC24</text>
<text x="231.2" y="93.4">NC26</text>
<text x="231.2" y="94.9">NC27</text>
<text x="185.9" y="101">NC106</text>
<text x="185.9" y="99.5">NC107</text>
<text x="185.9" y="98">NC108</text>
<text x="185.9" y="96.4">NC109</text>
<text x="231.2" y="101">NC31</text>
<text x="231.2" y="99.5">NC30</text>
<text x="231.2" y="98">NC29</text>
<text x="231.2" y="96.4">NC28</text>
<text x="185.9" y="102.5">NC105</text>
<text x="185.9" y="104.1">NC104</text>
<text x="185.9" y="105.6">NC103</text>
<text x="185.9" y="107.1">NC102</text>
<text x="231.2" y="105.6">NC34</text>
<text x="231.2" y="104.1">NC33</text>
<text x="231.2" y="102.5">NC32</text>
<text x="231.2" y="107.1">NC35</text>
<text x="185.9" y="113.2">NC98</text>
<text x="185.9" y="111.7">NC99</text>
<text x="185.9" y="110.2">NC100</text>
<text x="185.9" y="108.6">NC101</text>
<text x="231.2" y="113.2">NC39</text>
<text x="231.2" y="111.7">NC38</text>
<text x="231.2" y="110.2">NC37</text>
<text x="231.2" y="108.6">NC36</text>
<text x="185.9" y="117.8">NC95</text>
<text x="185.9" y="119.3">NC94</text>
<text x="185.9" y="116.2">NC96</text>
<text x="185.9" y="114.7">NC97</text>
<text x="231.2" y="114.7">NC40</text>
<text x="231.2" y="116.2">NC41</text>
<text x="231.2" y="117.8">NC42</text>
<text x="231.2" y="119.3">NC43</text>
<text x="185.9" y="120.8">NC93</text>
<text x="185.9" y="122.3">NC92</text>
<text x="185.9" y="123.9">NC91</text>
<text x="185.9" y="125.4">NC90</text>
<text x="231.2" y="123.9">NC46</text>
<text x="231.2" y="120.8">NC44</text>
<text x="231.2" y="122.3">NC45</text>
<text x="185.9" y="126.9">NC89</text>
<text x="185.9" y="128.4">NC88</text>
<text x="185.9" y="131.5">NC86</text>
<text x="185.9" y="130">NC87</text>
<text x="231.2" y="131.5">NC51</text>
<text x="231.2" y="130">NC50</text>
<text x="231.2" y="128.4">NC49</text>
<text x="231.2" y="126.9">NC48</text>
<text x="185.9" y="137.6">NC82</text>
<text x="185.9" y="136.1">NC83</text>
<text x="185.9" y="134.5">NC84</text>
<text x="185.9" y="133">NC85</text>
<text x="231.2" y="134.5">NC53</text>
<text x="231.2" y="133">NC52</text>
<text x="231.2" y="136.1">NC54</text>
<text x="190.4" y="142.3" transform="rotate(-90 190.4 142.3)">NC81</text>
<text x="191.9" y="142.3" transform="rotate(-90 191.9 142.3)">NC80</text>
<text x="193.4" y="142.3" transform="rotate(-90 193.4 142.3)">NC79</text>
<text x="194.9" y="142.3" transform="rotate(-90 194.9 142.3)">NC78</text>
<text x="196.5" y="142.3" transform="rotate(-90 196.5 142.3)">NC77</text>
<text x="198" y="142.3" transform="rotate(-90 198 142.3)">NC76</text>
<text x="199.5" y="142.3" transform="rotate(-90 199.5 142.3)">NC75</text>
<text x="201" y="142.3" transform="rotate(-90 201 142.3)">NC74</text>
<text x="202.6" y="142.3" transform="rotate(-90 202.6 142.3)">NC73</text>
<text x="204.1" y="142.3" transform="rotate(-90 204.1 142.3)">NC72</text>
<text x="205.6" y="142.3" transform="rotate(-90 205.6 142.3)">NC71</text>
<text x="207.1" y="142.3" transform="rotate(-90 207.1 142.3)">NC70</text>
<text x="208.7" y="142.3" transform="rotate(-90 208.7 142.3)">NC69</text>
<text x="210.2" y="142.3" transform="rotate(-90 210.2 142.3)">NC68</text>
<text x="211.7" y="142.3" transform="rotate(-90 211.7 142.3)">NC67</text>
<text x="213.2" y="142.3" transform="rotate(-90 213.2 142.3)">NC66</text>
<text x="214.8" y="142.3" transform="rotate(-90 214.8 142.3)">NC65</text>
<text x="216.3" y="142.3" transform="rotate(-90 216.3 142.3)">NC64</text>
<text x="217.8" y="142.3" transform="rotate(-90 217.8 142.3)">NC63</text>
<text x="219.3" y="142.3" transform="rotate(-90 219.3 142.3)">NC62</text>
<text x="220.9" y="142.3" transform="rotate(-90 220.9 142.3)">NC61</text>
<text x="223.9" y="142.3" transform="rotate(-90 223.9 142.3)">NC59</text>
<text x="225.4" y="142.3" transform="rotate(-90 225.4 142.3)">NC58</text>
<text x="226.9" y="142.3" transform="rotate(-90 226.9 142.3)">NC57</text>
<text x="228.5" y="142.3" transform="rotate(-90 228.5 142.3)">NC56</text>
<text x="230" y="142.3" transform="rotate(-90 230 142.3)">NC55</text>
</g>
<g font-size="1.4" fill="#f00">
<text x="29.9" y="47.3">&lt;2&gt;</text>
<text x="33.7" y="47.3">EMMC_EN</text>
<text x="124.4" y="54.9">&lt;2&gt;</text>
<text x="124.4" y="56.5">&lt;2&gt;</text>
<text x="124.4" y="58">&lt;2&gt;</text>
<text x="124.4" y="59.5">&lt;2&gt;</text>
<text x="128.2" y="54.9">SDIO_D0</text>
<text x="128.2" y="56.5">SDIO_D1</text>
<text x="128.2" y="58">SDIO_D2</text>
<text x="128.2" y="59.5">SDIO_D3</text>
<text x="124.4" y="68.7">&lt;2&gt;</text>
<text x="124.4" y="67.1">&lt;2&gt;</text>
<text x="128.2" y="67.1">SDIO_CMD</text>
<text x="128.2" y="68.7">SDIO_CK</text>
</g>
<g font-size="1.1">
<text x="45.4" y="8.6">5</text>
<text x="95.2" y="8.6">4</text>
<text x="144.9" y="8.6">3</text>
<text x="194.7" y="8.6">2</text>
<text x="244.5" y="8.6">1</text>
<text x="19.4" y="31.8">D</text>
<text x="269.8" y="31.8">D</text>
<text x="19.4" y="75.6">C</text>
<text x="269.8" y="75.6">C</text>
<text x="19.4" y="119.3">B</text>
<text x="269.8" y="119.3">B</text>
<text x="19.4" y="163.1">A</text>
<text x="269.8" y="163.1">A</text>
<text x="45.4" y="185.2">5</text>
<text x="95.2" y="185.2">4</text>
<text x="144.9" y="185.2">3</text>
<text x="194.7" y="185.2">2</text>
<text x="244.5" y="185.2">1</text>
</g>
</svg>
